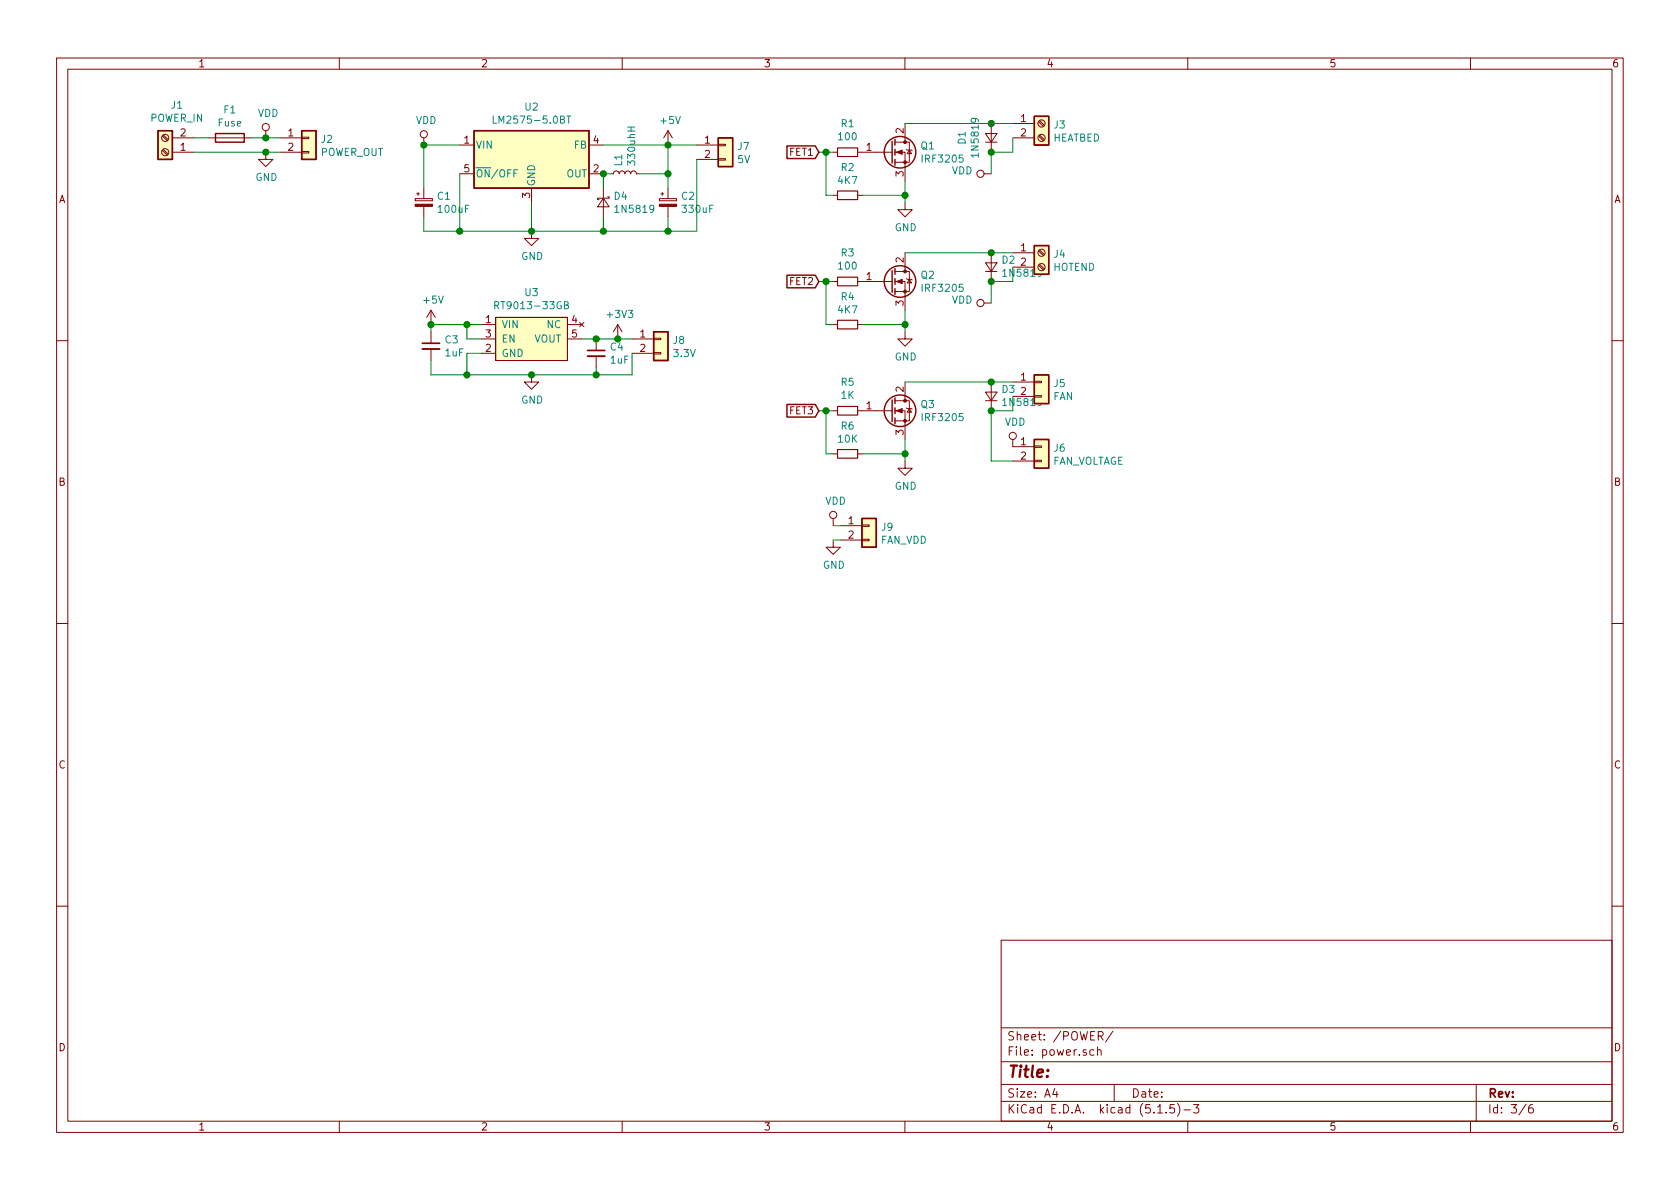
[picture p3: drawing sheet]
<svg xmlns="http://www.w3.org/2000/svg" width="297mm" height="210mm" viewBox="0 0 297 210" stroke-linecap="round" stroke-linejoin="round" font-family="sans-serif">
<g fill="none" stroke="#840000" stroke-width=".18">
<path d="M10 10.3h277v189.9h-277zM12 12.2h273v186.1h-273zM60 10.3v1.9M110 10.3v1.9M160 10.3v1.9M210 10.3v1.9M260 10.3v1.9M28.7 24l.9 .9M28.7 26.6l.9 .8M28.9 23.9l.8 .8M28.9 26.4l.8 .8M30.5 26.9h3.8"/>
<path d="M30.5 24.4h3.8M36.8 24.4h7.6M47 26.9v1.3h1.3l-1.3 1.3-1.3-1.3h1.3M47 23.1v1.3M49.5 26.9h3.8M49.5 24.4h3.8M53.3 26.8h1.3v.2h-1.3zM53.3 24.3h1.3v.2h-1.3zM73.4 35.1h3.1v.4h-3.1zM73.7 34.3h.5M73.9 34v.5M74.9 24.4v1.2"/>
<path d="M74.9 33.3v1.8M74.9 36.5v1.8M81.3 30.7h2.5M81.3 25.6h2.5M94 33.3v2.5M104.1 30.7h2.6M104.1 25.6h2.6M106.7 35l1 1.6h-2zM106.7 33.3v5M107.4 34.8h.3v.2h-2v.3h.2M107.9 30.7h.6l.1-.3 .3-.2 .4 .1 .2 .4 .1-.3 .3-.2 .4 .1 .2 .4 .1-.3 .3-.2 .4 .1 .2 .4 .1-.3 .3-.2 .4 .1 .2 .4h.5M116.6 35.1h3v.4h-3z"/>
<path d="M116.8 34.3h.5M117.1 34v.5M118.1 23.1v2.5M118.1 33.3v1.8M118.1 36.5v1.8M118.1 23.1l-.8 1.3M118.1 23.1l.8 1.3M123.2 25.6h3.8M123.2 28.2h3.8M127 28.1h1.3v.2h-1.3zM127 25.5h1.3v.3h-1.3zM147.3 26.9h.8"/>
<path d="M147.3 34.5h.8M151.6 26.9h6.1M151.6 34.5h.8M158.2 26.9h1.8v5.1M158.2 25.1h2.6v3.6h-2.6M160 35.8v1.3h1.3l-1.3 1.2-1.3-1.2h1.3M160 21.8v3.3M160.3 26.4l.1 .1h.8l.1 .2M160.8 26.5l.4 .7h-.8zM174 30.7h1.3M174.2 23.6h2.1l-1 1.5zM174.2 25.1h2.1"/>
<path d="M175.3 21.8v5.1M179.1 24.4h3.8M179.1 21.8h3.8M183.6 24l.9 .9M183.6 21.5l.9 .8M183.8 23.9l.9 .8M183.8 21.3l.9 .9M76.2 54.9v2.5M76.2 58.7v2M76.2 54.9l-.8 1.2M76.2 54.9l.8 1.2M85.1 57.4h2.5"/>
<path d="M85.1 59.9h2.5M87.6 56.1h12.7v7.6h-12.7zM94 40.9v1.3h1.2l-1.2 1.2-1.3-1.2h1.3M100.3 57.4h2.6M100.3 59.9h2.6M102.5 57l.8 .8M103.3 57l-.8 .8M105.4 59.9v2.1M109.2 57.4l-.7 1.3M109.2 57.4v2.5M109.2 57.4l.8 1.3M111.8 59.9h3.8"/>
<path d="M115.6 59.8h1.2v.3h-1.2zM147.3 57.4h.8M147.3 49.8h.8M151.6 57.4h.8M151.6 49.8h6.1M158.2 49.8h1.8v5.1M158.2 48h2.6v3.6h-2.6M160 58.7v1.2h1.3l-1.3 1.3-1.3-1.3h1.3M160 44.7v3.3M160.3 49.3l.1 .1h.8l.1 .1M160.8 49.4l.4 .6h-.8zM174 53.6h1.3"/>
<path d="M174.2 46.5h2.1l-1 1.5zM174.2 48h2.1M175.3 44.7v5.1M179.1 44.7h3.8M179.1 47.2h3.8M183.6 46.9l.9 .8M183.6 44.4l.9 .8M183.8 46.7l.9 .9M183.8 44.2l.9 .8M10 60.2h2M76.2 61.7v2M85.1 62.5h2.5"/>
<path d="M94 66.3v1.3h1.2l-1.2 1.2-1.3-1.2h1.3M105.4 63v2M111.8 62.5h3.8M115.6 62.4h1.2v.2h-1.2zM147.3 72.6h.8M151.6 72.6h6.1M158.2 72.6h1.8v5.1M158.2 70.9h2.6v3.5h-2.6M160 67.6v3.3M160.3 72.1l.1 .2h.8l.1 .1M160.8 72.3l.4 .6h-.8zM174.2 69.3h2.1l-1 1.6z"/>
<path d="M174.2 70.9h2.1M175.3 67.6v5M179.1 77.7v1.3h3.8M179.1 67.6h3.8M179.1 70.1h3.8M182.9 67.4h1.2v.3h-1.2zM182.9 78.9h1.2v.2h-1.2zM285 60.2h2M147.3 95.5v1.3h1.3l-1.3 1.2-1.3-1.2h1.3M147.3 80.3h.8M147.3 91.7v1.3M148.6 93h3.8"/>
<path d="M148.6 95.5h3.8M151.6 80.3h.8M152.4 95.4h1.3v.2h-1.3zM152.4 92.8h1.3v.3h-1.3zM160 81.5v1.3h1.3l-1.3 1.3-1.3-1.3h1.3M179.1 81.5h3.8M182.9 81.4h1.2v.3h-1.2zM10 110.3h2M285 110.3h2M10 160.2h2M177 166.3h108v32h-108zM285 160.2h2"/>
<path d="M60 198.3v1.9M110 198.3v1.9M160 198.3v1.9M177 194.8h108M177 191.8h108M177 187.8h108M177 181.8h108M186.5 192.5l-.4 1h1M186.8 193v1M193.4 185.7l-.4-.1-.3 .3 .1 .6 .2 .1 .4-.1M194.1 185.7l.2-.1 .3 .1 .1 .9M194.1 185.1v1.5"/>
<path d="M194.2 183.2l.7-.1 .1-.2-.1-.4-.7-.1v1.5M194.6 183.2l.4 .7M196.8 182.3l-1.3 2M197 191.8v3M204.7 196.8h.8M206.2 196.7v.1M207.6 195.3h-.7l-.1 .7 .2-.1 .5 .1 .2 .2-.1 .5-.2 .1-.6-.1M208.2 195.1a1.71 1.71 0 0 1 0 2.3M209.3 196.3h1.2M210 198.3v1.9M211 195.3h1l-.5 .6 .4 .1v.7l-.2 .1-.7-.1M260 198.3v1.9"/>
<path d="M261 191.8v6.5M269.8 195.2l-1.2 2M271 195.3a.62 .62 0 0 0-.7 .7v.7l.3 .1 .4-.1 .1-.5-.1-.2-.4-.1-.3 .3"/>
<circle cx="29.2" cy="24.4" r=".63"/>
<circle cx="29.2" cy="26.9" r=".63"/>
<circle cx="47" cy="22.5" r=".63"/>
<circle cx="74.9" cy="23.7" r=".63"/>
<circle cx="173.4" cy="30.7" r=".63"/>
<circle cx="184.1" cy="24.4" r=".63"/>
<circle cx="184.1" cy="21.8" r=".63"/>
<circle cx="173.4" cy="53.6" r=".63"/>
<circle cx="184.1" cy="47.2" r=".63"/>
<circle cx="184.1" cy="44.7" r=".63"/>
<circle cx="179.1" cy="77.1" r=".63"/>
<circle cx="147.3" cy="91.1" r=".63"/>
</g>
<g fill="#840000" stroke="#840000" stroke-width=".18">
<path d="M116.6 36.1h3v.4h-3z"/>
<path d="M73.4 36.1h3.1v.4h-3.1z"/>
<path d="M158.5 72.6l1-.3v.7z"/>
<path d="M158.5 49.8l1-.4v.8z"/>
<path d="M158.5 26.9l1-.4v.8z"/>
<circle cx="160" cy="74.4" r=".25"/>
<circle cx="160" cy="70.9" r=".25"/>
<circle cx="160" cy="51.6" r=".25"/>
<circle cx="160" cy="48" r=".25"/>
<circle cx="160" cy="28.7" r=".25"/>
<circle cx="160" cy="25.1" r=".25"/>
</g>
<g fill="#ffffc2" stroke="#ffffc2" stroke-width=".18">
<path d="M83.8 23.1h20.3v10.2h-20.3z"/>
<path d="M27.9 23.1h2.6v5.1h-2.6z"/>
<path d="M182.9 43.4h2.5v5.1h-2.5z"/>
<path d="M182.9 66.3h2.5v5.1h-2.5z"/>
<path d="M87.6 56.1h12.7v7.6h-12.7z"/>
<path d="M127 24.4h2.5v5.1h-2.5z"/>
<path d="M115.6 58.7h2.5v5h-2.5z"/>
<path d="M152.4 91.7h2.5v5.1h-2.5z"/>
<path d="M182.9 77.7h2.5v5.1h-2.5z"/>
<path d="M182.9 20.6h2.5v5h-2.5z"/>
<path d="M53.3 23.1h2.6v5.1h-2.6z"/>
</g>
<g fill="none" stroke="#840000" stroke-width=".25">
<path d="M27.9 23.1h2.6v5.1h-2.6zM38.1 23.6h5.1v1.5h-5.1zM53.3 23.1h2.6v5.1h-2.6zM83.8 23.1h20.3v10.2h-20.3zM127 24.4h2.5v5.1h-2.5zM139.1 25.8h5l.7 1.1-.7 1.1h-5zM157.7 25v3.8M158.2 24.6v1M158.2 26.4v1M158.2 28.2v1M182.9 20.6h2.5v5h-2.5zM115.6 58.7h2.5v5h-2.5z"/>
<path d="M139.1 48.7h5l.7 1.1-.7 1.1h-5zM157.7 47.9v3.8M158.2 47.5v1M158.2 49.3v1M158.2 51v1.1M182.9 43.4h2.5v5.1h-2.5zM139.1 71.5h5l.7 1.1-.7 1.2h-5zM157.7 70.7v3.8M158.2 70.4v1M158.2 72.1v1M158.2 73.9v1M182.9 66.3h2.5v5.1h-2.5z"/>
<path d="M182.9 77.7h2.5v5.1h-2.5zM152.4 91.7h2.5v5.1h-2.5z"/>
<circle cx="159.1" cy="26.9" r="2.79"/>
<circle cx="159.1" cy="49.8" r="2.79"/>
<circle cx="159.1" cy="72.6" r="2.79"/>
</g>
<path d="M87.2 20.5v1.3h.6M91.5 30h-.6v1.3M100.2 20.5h.7M100.6 20.5v1.3M87.5 54l.6-.1v-.4l-.1-.2h-.5v1.3M87.8 54l.4 .6M99.8 53.9h.6v-.4l-.6-.2v1.3h.5l.2-.2v-.2l-.3-.3" fill="none" stroke="#008484" stroke-width=".18"/>
<path d="M148.1 33.8h3.5v1.5h-3.5zM148.1 26.2h3.5v1.5h-3.5zM148.1 56.6h3.5v1.6h-3.5zM148.1 49h3.5v1.5h-3.5zM148.1 79.5h3.5v1.5h-3.5zM148.1 71.9h3.5v1.5h-3.5z" fill="none" stroke="#840000" stroke-width=".2"/>
<path d="M74.7 61.7h3M103.9 63h3" fill="none" stroke="#840000" stroke-width=".33"/>
<path d="M74.7 60.7h3M103.9 62h3" fill="none" stroke="#840000" stroke-width=".3"/>
<g fill="none" stroke="#008400" stroke-width=".18">
<path d="M34.3 26.9h15.2M34.3 24.4h2.5M44.4 24.4h5.1M81.3 30.7v10.2M81.3 25.6h-6.4v7.7M94 35.8v5.1M106.7 25.6h16.5M106.7 38.3v2.6M107.9 30.7h-1.2v2.6M113 30.7h5.1M118.1 25.6v7.7M118.1 38.3v2.6"/>
<path d="M123.2 28.2v12.7h-48.3v-2.6M144.8 26.9h2.5M146 26.9v7.6h1.3M152.4 34.5h7.6M160 32v3.8M160 21.8h19.1M179.1 24.4v2.5h-3.8v3.8M82.5 57.4v2.5h2.6M85.1 57.4h-8.9v1.3M102.9 59.9h8.9M144.8 49.8h2.5M146 49.8v7.6h1.3"/>
<path d="M152.4 57.4h7.6M160 54.9v3.8M160 44.7h19.1M179.1 47.2v2.6h-3.8v3.8M85.1 62.5h-2.6v3.8M105.4 65v1.3M111.8 62.5v3.8h-35.6v-2.6M144.8 72.6h2.5M146 72.6v7.7h1.3M160 77.7v3.8M160 67.6h19.1M179.1 70.1v2.5h-3.8v8.9h3.8"/>
<path d="M147.3 95.5h1.3M147.3 93h1.3M152.4 80.3h7.6"/>
</g>
<g fill="#008400" stroke="#008400" stroke-width=".25">
<circle cx="175.3" cy="72.6" r=".51"/>
<circle cx="105.4" cy="59.9" r=".51"/>
<circle cx="175.3" cy="21.8" r=".51"/>
<circle cx="47" cy="24.4" r=".51"/>
<circle cx="175.3" cy="49.8" r=".51"/>
<circle cx="105.4" cy="66.3" r=".51"/>
<circle cx="118.1" cy="30.7" r=".51"/>
<circle cx="106.7" cy="40.9" r=".51"/>
<circle cx="175.3" cy="44.7" r=".51"/>
<circle cx="109.2" cy="59.9" r=".51"/>
<circle cx="106.7" cy="30.7" r=".51"/>
<circle cx="94" cy="40.9" r=".51"/>
<circle cx="175.3" cy="67.6" r=".51"/>
<circle cx="74.9" cy="25.6" r=".51"/>
<circle cx="118.1" cy="25.6" r=".51"/>
<circle cx="146.1" cy="72.6" r=".51"/>
<circle cx="160" cy="80.3" r=".51"/>
<circle cx="81.3" cy="40.9" r=".51"/>
<circle cx="146.1" cy="26.9" r=".51"/>
<circle cx="47" cy="26.9" r=".51"/>
<circle cx="146.1" cy="49.8" r=".51"/>
<circle cx="118.1" cy="40.9" r=".51"/>
<circle cx="82.6" cy="57.4" r=".51"/>
<circle cx="82.6" cy="66.3" r=".51"/>
<circle cx="94" cy="66.3" r=".51"/>
<circle cx="160" cy="57.4" r=".51"/>
<circle cx="76.2" cy="57.4" r=".51"/>
<circle cx="160" cy="34.5" r=".51"/>
<circle cx="175.3" cy="26.9" r=".51"/>
</g>
<text font-size="2.8" fill="#840000" x="178" y="190.5">Title:</text>
<g font-size="2.1" fill="#840000">
<text x="178" y="184">Sheet: /POWER/</text>
<text x="178" y="186.7">File: power.sch</text>
<text x="178" y="196.9">KiCad E.D.A. kicad (5.1.5)-3</text>
<text x="178" y="194.1">Size: A4</text>
<text x="200" y="194.1">Date:</text>
<text x="263" y="194.1">Rev:</text>
<text x="263" y="196.9">Id: 3/6</text>
</g>
<g font-size="1.8" fill="#840000">
<text x="35" y="11.9">1</text>
<text x="85" y="11.9">2</text>
<text x="135" y="11.9">3</text>
<text x="185" y="11.9">4</text>
<text x="235" y="11.9">5</text>
<text x="285" y="11.9">6</text>
<text x="159.8" y="23.6" transform="rotate(-90 159.8 23.6)">2</text>
<text x="180.5" y="21.6">1</text>
<text x="31.9" y="26.7">1</text>
<text x="31.9" y="24.1">2</text>
<text x="51" y="24.1">1</text>
<text x="51" y="26.7">2</text>
<text x="82.1" y="25.4">1</text>
<text x="104.9" y="25.4">4</text>
<text x="124.6" y="25.4">1</text>
<text x="124.6" y="27.9">2</text>
<text x="139.7" y="27.6">FET1</text>
<text x="153.2" y="26.7">1</text>
<text x="180.5" y="24.1">2</text>
<text x="10.4" y="35.9">A</text>
<text x="82.1" y="30.5">5</text>
<text x="93.7" y="35" transform="rotate(-90 93.7 35)">3</text>
<text x="104.9" y="30.5">2</text>
<text x="159.8" y="31.2" transform="rotate(-90 159.8 31.2)">3</text>
<text x="285.4" y="35.9">A</text>
<text x="159.8" y="46.5" transform="rotate(-90 159.8 46.5)">2</text>
<text x="180.5" y="44.4">1</text>
<text x="180.5" y="47">2</text>
<text x="139.7" y="50.4">FET2</text>
<text x="153.2" y="49.5">1</text>
<text x="85.9" y="57.1">1</text>
<text x="85.9" y="59.7">3</text>
<text x="101.1" y="57.1">4</text>
<text x="101.1" y="59.7">5</text>
<text x="113.2" y="59.7">1</text>
<text x="159.8" y="54.1" transform="rotate(-90 159.8 54.1)">3</text>
<text x="85.9" y="62.2">2</text>
<text x="113.2" y="62.2">2</text>
<text x="159.8" y="69.3" transform="rotate(-90 159.8 69.3)">2</text>
<text x="177.6" y="71.8">1N5819</text>
<text x="180.5" y="67.3">1</text>
<text x="180.5" y="69.8">2</text>
<text x="139.7" y="73.3">FET3</text>
<text x="153.2" y="72.4">1</text>
<text x="159.8" y="76.9" transform="rotate(-90 159.8 76.9)">3</text>
<text x="180.5" y="78.7">1</text>
<text x="180.5" y="81.3">2</text>
<text x="10.4" y="85.9">B</text>
<text x="285.4" y="85.9">B</text>
<text x="150" y="92.7">1</text>
<text x="150" y="95.2">2</text>
<text x="10.4" y="135.9">C</text>
<text x="285.4" y="135.9">C</text>
<text x="10.4" y="185.9">D</text>
<text x="285.4" y="185.9">D</text>
<text x="35" y="199.9">1</text>
<text x="85" y="199.9">2</text>
<text x="135" y="199.9">3</text>
<text x="185" y="199.9">4</text>
<text x="235" y="199.9">5</text>
<text x="285" y="199.9">6</text>
</g>
<g font-size="1.8" fill="#008484">
<text x="26.6" y="21.5">POWER_IN</text>
<text x="30.3" y="19.2">J1</text>
<text x="38.6" y="22.4">Fuse</text>
<text x="39.6" y="20.1">F1</text>
<text x="45.6" y="20.7">VDD</text>
<text x="73.5" y="21.9">VDD</text>
<text x="88" y="21.9">LM2575-5.0BT</text>
<text x="92.9" y="19.6">U2</text>
<text x="116.9" y="21.9">+5V</text>
<text x="148.7" y="22.5">R1</text>
<text x="186.4" y="22.7">J3</text>
<text x="56.6" y="27.6">POWER_OUT</text>
<text x="56.8" y="25.3">J2</text>
<text x="84.1" y="26.3">VIN</text>
<text x="101.5" y="26.3">FB</text>
<text x="110" y="29.3" transform="rotate(-90 110 29.3)">L1</text>
<text x="112.3" y="29" transform="rotate(-90 112.3 29)">330uhH</text>
<text x="130.5" y="28.8">5V</text>
<text x="130.5" y="26.5">J7</text>
<text x="148.4" y="24.8">100</text>
<text x="162.9" y="26.4">Q1</text>
<text x="163.3" y="28.7">IRF3205</text>
<text x="170.7" y="25.5" transform="rotate(-90 170.7 25.5)">D1</text>
<text x="173.1" y="27.5" transform="rotate(-90 173.1 27.5)">1N5819</text>
<text x="186.1" y="25">HEATBED</text>
<text x="45.2" y="32">GND</text>
<text x="77.4" y="35.3">C1</text>
<text x="84.1" y="31.4">ON/OFF</text>
<text x="94.6" y="33" transform="rotate(-90 94.6 33)">GND</text>
<text x="100.2" y="31.4">OUT</text>
<text x="108.6" y="35.3">D4</text>
<text x="120.5" y="35.3">C2</text>
<text x="148.2" y="32.6">4K7</text>
<text x="148.7" y="30.2">R2</text>
<text x="168.3" y="30.8">VDD</text>
<text x="77.6" y="37.6">100uF</text>
<text x="109.1" y="37.6">1N5819</text>
<text x="120.8" y="37.6">330uF</text>
<text x="158.2" y="40.9">GND</text>
<text x="92.2" y="46">GND</text>
<text x="148.4" y="47.7">100</text>
<text x="148.7" y="45.4">R3</text>
<text x="177.2" y="46.6">D2</text>
<text x="186.2" y="47.9">HOTEND</text>
<text x="186.4" y="45.6">J4</text>
<text x="75" y="53.7">+5V</text>
<text x="92.9" y="52.4">U3</text>
<text x="148.7" y="53.1">R4</text>
<text x="162.9" y="49.3">Q2</text>
<text x="163.3" y="51.6">IRF3205</text>
<text x="168.3" y="53.7">VDD</text>
<text x="177.6" y="48.9">1N5819</text>
<text x="88.2" y="54.7">RT9013-33GB</text>
<text x="88.6" y="58">VIN</text>
<text x="96.7" y="58">NC</text>
<text x="107.5" y="56.2">+3V3</text>
<text x="148.2" y="55.4">4K7</text>
<text x="78.7" y="60.7">C3</text>
<text x="78.8" y="63">1uF</text>
<text x="88.6" y="63.1">GND</text>
<text x="88.6" y="60.6">EN</text>
<text x="94.4" y="60.6">VOUT</text>
<text x="107.9" y="62">C4</text>
<text x="108" y="64.3">1uF</text>
<text x="119.1" y="60.8">J8</text>
<text x="119.2" y="63.1">3.3V</text>
<text x="158.2" y="63.7">GND</text>
<text x="92.2" y="71.4">GND</text>
<text x="148.7" y="68.2">R5</text>
<text x="148.7" y="70.5">1K</text>
<text x="177.2" y="69.5">D3</text>
<text x="186.2" y="70.8">FAN</text>
<text x="186.4" y="68.4">J5</text>
<text x="148.7" y="76">R6</text>
<text x="162.9" y="72.2">Q3</text>
<text x="163.3" y="74.5">IRF3205</text>
<text x="177.6" y="75.3">VDD</text>
<text x="148.2" y="78.3">10K</text>
<text x="185.9" y="82.2">FAN_VOLTAGE</text>
<text x="186.4" y="79.9">J6</text>
<text x="145.9" y="89.2">VDD</text>
<text x="158.2" y="86.6">GND</text>
<text x="155.9" y="93.8">J9</text>
<text x="145.5" y="100.6">GND</text>
<text x="155.7" y="96.2">FAN_VDD</text>
</g>
</svg>
